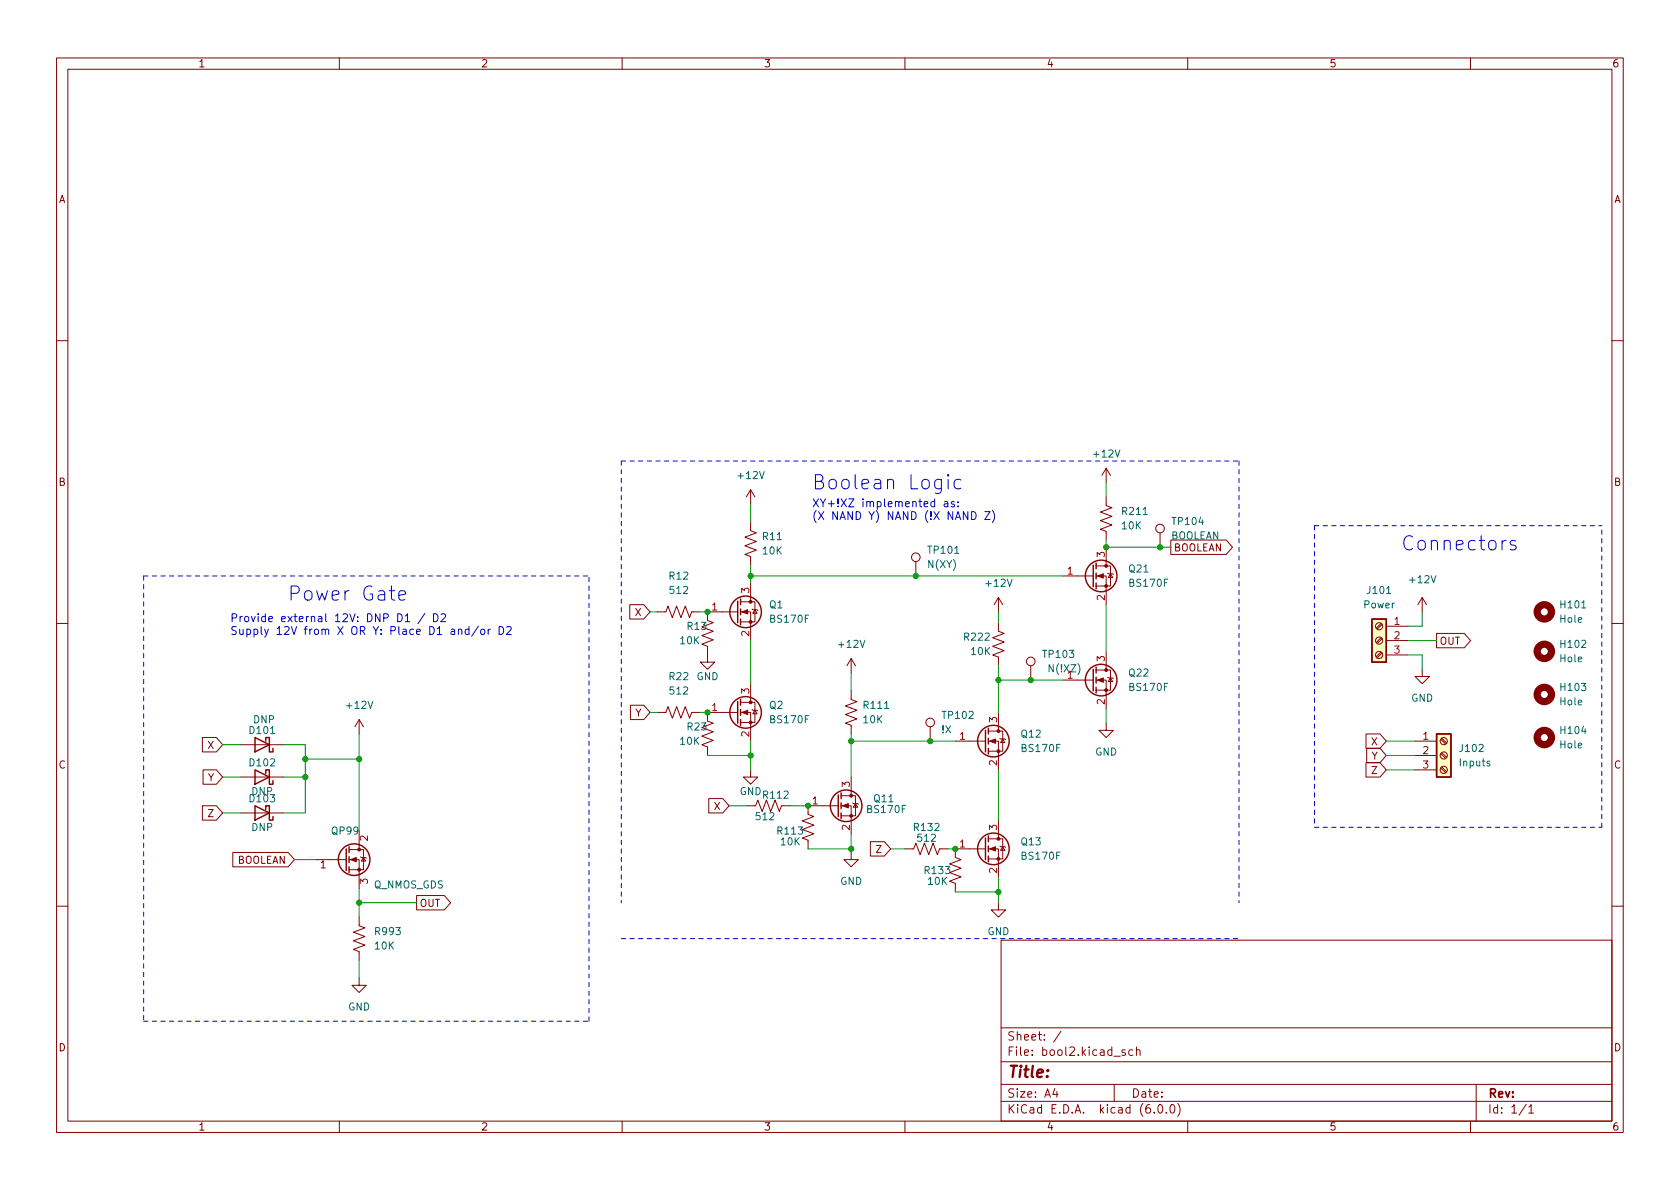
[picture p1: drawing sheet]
<svg xmlns="http://www.w3.org/2000/svg" width="297mm" height="210mm" viewBox="0 0 297 210" stroke-linecap="round" stroke-linejoin="round" font-family="sans-serif">
<g fill="none" stroke="#840000" stroke-width=".18">
<path d="M10 10.2h277v190.1h-277zM12 12.2h273v186.1h-273zM60 10.2v2M110 10.2v2M160 10.2v2M210 10.2v2M260 10.2v2M10 60.2h2M285 60.2h2M132.7 92.3v1.5l1 .4-2 .8 2 .8-2 .7 2 .8-2 .7 1 .4v1.5M132.7 86.6v2.5M132.7 86.6l-.7 1.3"/>
<path d="M132.7 86.6l.8 1.3M161.9 99.3v2.5M195.6 87.9v1.5l1 .4-2 .7 2 .8-2 .8 2 .7-2 .8 1 .4v1.5M195.6 82.8l-.8 1.3M195.6 82.8v2.5M195.6 96.8v3.3M195.6 82.8l.7 1.3M205.1 94.2v2.6M207 95.5h9.8l1.1 1.3-1.1 1.2h-9.8zM10 110.2h2M111.3 106.9h2.5l1.1 1.3-1.1 1.3h-2.5zM116.2 108.2h1.5l.4-1 .8 2 .7-2 .8 2 .8-2 .7 2 .4-1h1.5"/>
<path d="M130.4 108.2h-5.3v1.5l1 .4-2 .8 2 .7-2 .8 2 .8-2 .7 1 .4v2.8h1.3l-1.3 1.3-1.3-1.3h1.3M130.9 108.2h1.8v5.1M130.9 106.4h2.6v3.6h-2.6M132.7 103.1v3.3M133 107.7l.1 .1h.8l.1 .1M133.5 107.8l.4 .7h-.8zM150.5 116.5l-.8 1.2M150.5 116.5v2.5M150.5 116.5l.8 1.2M176.5 110.1v1.5l1 .4-2 .8 2 .7-2 .8 2 .8-2 .7 1 .4v1.5M176.5 105.7v2.5M176.5 105.7l-.7 1.2"/>
<path d="M176.5 105.7l.8 1.2M182.2 117.7v2.6M188 101.8h5.3M193.8 101.8h1.8v5.1M193.8 100.1h2.5v3.5h-2.5M193.8 118.5h2.5v3.5h-2.5M195.6 115.2v3.3M195.8 101.3l.2 .2h.7l.1 .1M195.8 119.8l.2 .1h.7l.1 .1M196.3 101.5l.4 .6h-.7zM196.3 119.9l.4 .6h-.7zM244.2 115.3l-.9 .8"/>
<path d="M244.2 112.8l-.9 .8M244.2 110.2l-.9 .9M244.4 115.5l-.9 .8M244.4 112.9l-.9 .9M244.4 110.4l-.9 .8M245.1 110.7h3.8M245.1 113.3h3.8M245.1 115.8h3.8M251.5 118.4v1.2h1.2l-1.2 1.3-1.3-1.3h1.3M251.5 105.7l-.8 1.2M251.5 105.7v2.5M251.5 105.7l.7 1.2"/>
<path d="M254 112h4.9l1.1 1.3-1.1 1.2h-4.9zM285 110.2h2M35.8 130.4h2.5l1.1 1.3-1.1 1.3h-2.5zM35.9 136.1h2.4l1.1 1.3-1.1 1.3h-2.4zM42.5 137.4h7.7M42.5 131.7h7.7M63.5 127.2v2.6M63.5 127.2l-.8 1.3M63.5 127.2l.8 1.3M111.5 124.7h2.3l1.1 1.3-1.1 1.2h-2.3zM116.2 126h1.5l.4-1 .8 2 .7-2 .8 2 .8-2 .7 2 .4-1h1.5M130.4 126h-5.3v1.5l1 .4-2 .7 2 .8-2 .8 2 .7-2 .8 1 .4v1.5"/>
<path d="M130.9 126h1.8v5.1M130.9 124.2h2.6v3.6h-2.6M132.7 136.1v1.3h1.3l-1.3 1.3-1.3-1.3h1.3M132.7 120.9v3.3M133 125.5l.1 .1h.8l.1 .1M133.5 125.6l.4 .6h-.8zM150.5 122.2v1.5l1 .4-2 .7 2 .8-2 .8 2 .7-2 .8 1 .4v1.5M150.5 137.4v3.3M164.5 128.5v2.6M168.9 131.1h5.3M174.8 131.1h1.7v5M174.8 129.3h2.5v3.5h-2.5"/>
<path d="M176.5 126v3.3M176.8 130.6l.1 .1h.8l.1 .1M177.3 130.7l.4 .6h-.8zM188 120.3h5.3M193.8 120.3h1.8v5M195.6 127.9v1.3h1.2l-1.2 1.2-1.3-1.2h1.3M241.5 129.8h2.5l1.1 1.3-1.1 1.2h-2.5zM241.5 134.9h2.5l1.1 1.2-1.1 1.3h-2.5zM241.6 132.3h2.4l1.1 1.3-1.1 1.3h-2.4zM250.2 131.1h3.8M250.2 133.6h3.8M250.2 136.1h3.8"/>
<path d="M254.7 135.8l.9 .8M254.7 133.3l.9 .8M254.7 130.7l.9 .9M254.9 135.6l.9 .9M254.9 133.1l.9 .8M254.9 130.6l.9 .8M35.8 142.5h2.5l1.1 1.3-1.1 1.2h-2.5zM41.2 150.7h9.8l1.1 1.3-1.1 1.3h-9.8zM42.5 143.8h7.7M55.9 152h5.3M61.7 152h1.8v5.1M61.7 150.2h2.6v3.6h-2.6"/>
<path d="M63.5 146.9v3.3M63.8 151.5l.1 .1h.7l.2 .2M64.3 151.6l.3 .7h-.7zM73.7 158.4h4.9l1.1 1.2-1.1 1.3h-4.9zM125.3 141.2h2.5l1.1 1.3-1.1 1.3h-2.5zM132.1 142.5h1.5l.4-1 .7 2 .8-2 .8 2 .7-2 .8 2 .4-1h1.5M148.2 142.5h-5.3v1.5l1 .4-2 .8 2 .7-2 .8 2 .7-2 .8 1 .4v1.5M148.7 142.5h1.8v5.1M148.7 140.7h2.6v3.6h-2.6M150.5 150.7v1.3h1.3l-1.3 1.3-1.3-1.3h1.3M150.7 142l.2 .1h.7l.2 .1M151.3 142.1l.3 .6h-.7z"/>
<path d="M153.9 148.8h2.5l1.1 1.3-1.1 1.3h-2.5zM160 150.1h1.5l.4-1 .8 2 .7-2 .8 2 .8-2 .7 2 .4-1h1.5M174.2 150.1h-5.3v1.5l1 .4-2 .8 2 .7-2 .8 2 .8-2 .7 1 .4v1.5M174.8 150.1h1.7v5.1M174.8 148.3h2.5v3.6h-2.5M176.5 159.6v1.3h1.3l-1.3 1.3-1.2-1.3h1.2M176.5 145v3.3M176.8 149.6l.1 .1h.8l.1 .2M177.3 149.7l.4 .7h-.8zM10 160.2h2M63.5 162.2v1.5l1 .4-2 .7 2 .8-2 .8 2 .7-2 .8 1 .4v1.5M63.5 173v1.2h1.3l-1.3 1.3-1.3-1.3h1.3"/>
<path d="M177 166.3h108v32h-108zM285 160.2h2M60 198.3v2M110 198.3v2M160 198.3v2M177 194.8h108M177 191.8h108M177 187.8h108M177 181.8h108M186.5 192.5l-.4 1h1M186.9 193v1M187.6 182.4l-1.3 1.9"/>
<path d="M197 191.8v3M198.9 185.7l-.3-.1-.2 .2v.3l.5 .1v.4h-.5M200.3 185.7l-.4-.1-.3 .3v.4l.1 .3h.6M200.9 185.8l.2-.2 .4 .1 .1 .9M200.9 185.1v1.5M204.1 196.7v.1M204.9 195.4l.2-.1a.81 .81 0 0 1 .6 .7 .81 .81 0 0 1-.3 .8h-.2a.81 .81 0 0 1-.6-.6 .81 .81 0 0 1 .3-.8zM206.2 196.7v.1M207.1 195.4l.1-.1a.81 .81 0 0 1 .6 .7 .81 .81 0 0 1-.3 .8h-.1a.81 .81 0 0 1-.6-.6 .81 .81 0 0 1 .3-.8zM208.2 195.1a1.72 1.72 0 0 1 0 2.3M210 198.3v2M260 198.3v2"/>
<path d="M261 191.8v6.5M269.9 195.3l-1.3 1.9M270.3 195.8l.4-.5v1.5M270.3 196.8h.9"/>
<circle cx="161.9" cy="98.5" r=".76"/>
<circle cx="205.1" cy="93.5" r=".76"/>
<circle cx="182.2" cy="117" r=".76"/>
<circle cx="243.8" cy="113.3" r=".63"/>
<circle cx="243.8" cy="110.7" r=".63"/>
<circle cx="243.8" cy="115.8" r=".63"/>
<circle cx="164.5" cy="127.8" r=".76"/>
<circle cx="255.3" cy="133.6" r=".63"/>
<circle cx="255.3" cy="131.1" r=".63"/>
<circle cx="255.3" cy="136.1" r=".63"/>
</g>
<g fill="none" stroke="#840000" stroke-width=".25">
<path d="M193.3 99.9v3.9M193.8 99.6v1M130.4 106.3v3.8M130.9 105.9v1M130.9 107.7v1M130.9 109.5v1M193.3 118.4v3.8M193.8 101.3v1.1M193.8 103.1v1M193.8 118v1M193.8 119.8v1M242.6 109.5h2.5v7.6h-2.5z"/>
<path d="M45.1 136.1l2.5 1.3-2.5 1.3zM45.1 130.4l2.5 1.3-2.5 1.3zM47 136.8v-.7h.6v2.6h.7v-.7M47 131.1v-.7h.6v2.6h.7v-.7M130.4 124.1v3.8M130.9 123.7v1M130.9 125.5v1M130.9 127.2v1.1M174.2 129.2v3.8M174.8 128.8v1M174.8 130.6v1M174.8 132.3v1"/>
<path d="M193.8 121.5v1M254 129.8h2.5v7.6h-2.5zM45.1 142.5l2.5 1.3-2.5 1.2zM47 143.1v-.6h.6v2.5h.7v-.6M61.2 150.1v3.8M61.7 149.7v1M61.7 151.5v1M61.7 153.3v1M148.2 140.6v3.8M148.7 140.2v1M148.7 142v1M148.7 143.8v1"/>
<path d="M174.2 148.2v3.8M174.8 147.8v1M174.8 149.6v1M174.8 151.4v1"/>
<circle cx="131.8" cy="108.2" r="2.79"/>
<circle cx="194.7" cy="101.8" r="2.79"/>
<circle cx="131.8" cy="126" r="2.79"/>
<circle cx="175.6" cy="131.1" r="2.79"/>
<circle cx="194.7" cy="120.3" r="2.79"/>
<circle cx="62.6" cy="152" r="2.79"/>
<circle cx="149.6" cy="142.5" r="2.79"/>
<circle cx="175.6" cy="150.1" r="2.79"/>
</g>
<g fill="#840000" stroke="#840000" stroke-width=".18">
<path d="M175 131.1l1-.4v.7z"/>
<path d="M131.2 126l1-.4v.8z"/>
<path d="M175 150.1l1-.4v.8z"/>
<path d="M131.2 108.2l1-.4v.8z"/>
<path d="M194.1 101.8l1-.3v.7z"/>
<path d="M149 142.5l1-.4v.8z"/>
<path d="M194.1 120.3l1-.4v.7z"/>
<path d="M62 152l1-.4v.8z"/>
<circle cx="176.5" cy="132.8" r=".25"/>
<circle cx="176.5" cy="129.3" r=".25"/>
<circle cx="132.7" cy="127.8" r=".25"/>
<circle cx="132.7" cy="124.2" r=".25"/>
<circle cx="176.5" cy="151.9" r=".25"/>
<circle cx="176.5" cy="148.3" r=".25"/>
<circle cx="132.7" cy="110" r=".25"/>
<circle cx="132.7" cy="106.4" r=".25"/>
<circle cx="195.6" cy="103.6" r=".25"/>
<circle cx="195.6" cy="100.1" r=".25"/>
<circle cx="150.5" cy="144.3" r=".25"/>
<circle cx="150.5" cy="140.7" r=".25"/>
<circle cx="195.6" cy="122" r=".25"/>
<circle cx="195.6" cy="118.5" r=".25"/>
<circle cx="63.5" cy="153.8" r=".25"/>
<circle cx="63.5" cy="150.2" r=".25"/>
</g>
<g fill="none" stroke="#840000" stroke-width="1.3">
<circle cx="273.1" cy="108.2" r="1.27"/>
<circle cx="273.1" cy="115.2" r="1.27"/>
<circle cx="273.1" cy="122.8" r="1.27"/>
<circle cx="273.1" cy="130.4" r="1.27"/>
</g>
<g fill="#ffffc2" stroke="#ffffc2" stroke-width=".18">
<path d="M254 129.8h2.5v7.6h-2.5z"/>
<path d="M242.6 109.5h2.5v7.6h-2.5z"/>
</g>
<g fill="none" stroke="#0000c2" stroke-width=".18">
<path d="M167 88.8h.5l.1 .8M167.6 89l-.5 .1a.27 .27 0 0 0-.2 .3 .27 .27 0 0 0 .2 .2h.5M167.6 83.9l-.1 .2 .1 .1 .2-.1-.2-.2v.3M167.6 84.8v1.6M168.7 88.8l-.3-.1-.2 .2 .1 .2 .4 .1v.4h-.5M169.4 89.5v.1M169.4 88.8v.1M169.9 84.9l-.7-.1-.5 .4v.8l.2 .3 .3 .1 .7-.1M171.8 90.5a.71 .71 0 0 1 .8 .7 .71 .71 0 0 1-.8 .7zM174.1 90.5h1l-1 1.4h1M175.5 90.3a1.61 1.61 0 0 1 0 2.1M268 95.7l-.6-.1-.4 .3 .1 .4 .9 .2 .1 .3-.1 .3-.3 .1-.7-.1"/>
<path d="M70.5 105.3l1.2-.2-.1-.5-.7-.1-.4 .3v1l.1 .2 .3 .1 .7-.1M71.6 108.9l.4-.4v1.4M71.6 109.9h.8M75.1 108.5l-1.2 1.8M76.6 108.5a.71 .71 0 0 1 .9 .7 .71 .71 0 0 1-.9 .7zM78 108.7l.5-.2 .2 .2 .1 .2-.9 1h.9M81 111.4l.2-.1h.4v.9M81 111.3v.9M82.9 111.3h-.4l-.3 .2 .2 .6h.5M82.9 110.8v1.4M84.6 110.7l-1.2 1.8M85.1 111.3h.3l.3 .2v.4l-.3 .3-.3-.1-.1-.2z"/>
<path d="M86.3 111.3v.9M86.7 111.3h-.3l-.1 .2M88.2 110.8a.71 .71 0 0 1 .9 .7 .71 .71 0 0 1-.9 .7zM89.6 110.9l.5-.1 .2 .1 .1 .3-.9 1h.9"/>
</g>
<path d="M109.9 81.5h109.2M109.9 81.5v78.1M219.1 81.5v78.1M232.4 93h50.8M232.4 93v53.3M25.4 101.8v78.8M25.4 101.8h78.7M232.4 146.3h50.8M283.2 146.3v-53.3M109.9 166h109.2M25.4 180.6h78.7M104.1 180.6v-78.8" fill="none" stroke="#0000c2" stroke-width=".18" stroke-dasharray=".8 .8"/>
<g fill="none" stroke="#009600" stroke-width=".18">
<path d="M132.7 89.1v3.2M132.7 99.9v3.2M195.6 95.5v1.3h11.4M195.6 85.3v2.6M114.9 108.2h1.3M123.8 108.2h1.3M132.7 101.8h55.3M132.7 113.3v7.6M150.5 119v3.2M176.5 108.2v1.9M176.5 117.7v8.3M195.6 106.9v8.3"/>
<path d="M248.9 115.8h2.6v2.6M248.9 113.3h5.1M251.5 108.2v2.5h-2.6M39.4 131.7h3.1M39.4 137.4h3.1M50.2 131.7h3.8v12.1h-3.8M50.2 137.4h3.8M54 134.2h9.5M63.5 129.8v17.1M114.9 126h1.3M123.8 126h1.3M125.1 133.6h7.6"/>
<path d="M132.7 131.1v5M150.5 129.8v7.6M150.5 131.1h18.4M176.5 136.1v8.9M176.5 120.3h11.5M195.6 125.3v2.6M245.1 133.6h5.1M245.1 131.1h5.1M245.1 136.1h5.1M39.4 143.8h3.1M52.1 152h3.8M63.5 157.1v5.1"/>
<path d="M63.5 159.6h10.2M128.9 142.5h3.2M139.7 142.5h3.2M142.9 150.1h7.6M150.5 147.6v3.1M157.5 150.1h2.5M167.6 150.1h1.3M168.9 157.7h7.6M176.5 155.2v4.4M63.5 169.8v3.2"/>
</g>
<g fill="#009600" stroke="#009600" stroke-width=".18">
<circle cx="132.7" cy="101.8" r=".46"/>
<circle cx="125.1" cy="108.2" r=".46"/>
<circle cx="63.5" cy="134.2" r=".46"/>
<circle cx="54" cy="137.4" r=".46"/>
<circle cx="132.7" cy="133.6" r=".46"/>
<circle cx="125.1" cy="126" r=".46"/>
<circle cx="142.9" cy="142.5" r=".46"/>
<circle cx="205.1" cy="96.8" r=".46"/>
<circle cx="150.5" cy="150.1" r=".46"/>
<circle cx="54" cy="134.2" r=".46"/>
<circle cx="63.5" cy="159.6" r=".46"/>
<circle cx="195.6" cy="96.8" r=".46"/>
<circle cx="161.9" cy="101.8" r=".46"/>
<circle cx="150.5" cy="131.1" r=".46"/>
<circle cx="182.2" cy="120.3" r=".46"/>
<circle cx="176.5" cy="157.7" r=".46"/>
<circle cx="168.9" cy="150.1" r=".46"/>
<circle cx="176.5" cy="120.3" r=".46"/>
<circle cx="164.5" cy="131.1" r=".46"/>
</g>
<g font-size="3.5" fill="#0000c2">
<text x="143.5" y="86.6">Boolean Logic</text>
<text x="247.6" y="97.4">Connectors</text>
<text x="50.8" y="106.2">Power Gate</text>
</g>
<text font-size="2.8" fill="#840000" x="178" y="190.6">Title:</text>
<g font-size="2.1" fill="#840000">
<text x="178" y="184">Sheet: /</text>
<text x="178" y="186.7">File: bool2.kicad_sch</text>
<text x="178" y="196.9">KiCad E.D.A. kicad (6.0.0)</text>
<text x="178" y="194.1">Size: A4</text>
<text x="200" y="194.1">Date:</text>
<text x="263" y="194.1">Rev:</text>
<text x="263" y="196.9">Id: 1/1</text>
</g>
<g font-size="1.9" fill="#0000c2">
<text x="143.5" y="89.7">XY+!XZ implemented as:</text>
<text x="143.5" y="91.9">(X NAND Y) NAND (!X NAND Z)</text>
<text x="40.6" y="110">Provide external 12V: DNP D1 / D2</text>
<text x="40.6" y="112.3">Supply 12V from X OR Y: Place D1 and/or D2</text>
</g>
<g font-size="1.8" fill="#840000">
<text x="35" y="11.9">1</text>
<text x="85" y="11.9">2</text>
<text x="135" y="11.9">3</text>
<text x="185" y="11.9">4</text>
<text x="235" y="11.9">5</text>
<text x="285" y="11.9">6</text>
<text x="10.3" y="35.9">A</text>
<text x="285.3" y="35.9">A</text>
<text x="10.3" y="85.9">B</text>
<text x="285.3" y="85.9">B</text>
<text x="207.5" y="97.5">BOOLEAN</text>
<text x="112.3" y="108.9">X</text>
<text x="254.5" y="114">OUT</text>
<text x="112.3" y="126.7">Y</text>
<text x="242.5" y="131.8">X</text>
<text x="10.3" y="135.9">C</text>
<text x="36.8" y="132.4">X</text>
<text x="242.5" y="134.3">Y</text>
<text x="242.6" y="136.9">Z</text>
<text x="285.3" y="135.9">C</text>
<text x="36.8" y="138.1">Y</text>
<text x="126.3" y="143.2">X</text>
<text x="36.9" y="144.5">Z</text>
<text x="41.8" y="152.7">BOOLEAN</text>
<text x="155" y="150.8">Z</text>
<text x="74.1" y="160.4">OUT</text>
<text x="10.3" y="185.9">D</text>
<text x="285.3" y="185.9">D</text>
<text x="35" y="199.9">1</text>
<text x="85" y="199.9">2</text>
<text x="135" y="199.9">3</text>
<text x="185" y="199.9">4</text>
<text x="235" y="199.9">5</text>
<text x="285" y="199.9">6</text>
</g>
<g font-size="1.8" fill="#006464">
<text x="193.5" y="80.9">+12V</text>
<text x="130.6" y="84.7">+12V</text>
<text x="134.9" y="95.5">R11</text>
<text x="198.4" y="93.6">10K</text>
<text x="198.5" y="91.1">R211</text>
<text x="206.9" y="95.4">BOOLEAN</text>
<text x="207.4" y="92.8">TP104</text>
<text x="134.9" y="98">10K</text>
<text x="164.2" y="100.5">N(XY)</text>
<text x="164.2" y="97.9">TP101</text>
<text x="199.7" y="101.2">Q21</text>
<text x="118.4" y="102.5">R12</text>
<text x="118.5" y="105">512</text>
<text x="136.1" y="107.6">Q1</text>
<text x="174.4" y="103.8">+12V</text>
<text x="199.8" y="103.8">BS170F</text>
<text x="241.2" y="107.6">Power</text>
<text x="241.9" y="105">J101</text>
<text x="249.4" y="103.1">+12V</text>
<text x="276" y="107.6">H101</text>
<text x="120.3" y="113.9">10K</text>
<text x="121.6" y="111.4">R13</text>
<text x="136.3" y="110.1">BS170F</text>
<text x="170.6" y="113.3">R222</text>
<text x="275.9" y="110.1">Hole</text>
<text x="148.4" y="114.5">+12V</text>
<text x="171.8" y="115.8">10K</text>
<text x="184.6" y="116.3">TP103</text>
<text x="185.3" y="118.9">N(!XZ)</text>
<text x="199.7" y="119.6">Q22</text>
<text x="275.9" y="117.1">Hole</text>
<text x="276" y="114.5">H102</text>
<text x="61.4" y="125.3">+12V</text>
<text x="118.4" y="120.3">R22</text>
<text x="118.5" y="122.8">512</text>
<text x="123.1" y="120.3">GND</text>
<text x="136.1" y="125.3">Q2</text>
<text x="152.8" y="125.3">R111</text>
<text x="199.8" y="122.2">BS170F</text>
<text x="249.5" y="124.1">GND</text>
<text x="275.9" y="124.7">Hole</text>
<text x="276" y="122.2">H103</text>
<text x="44.2" y="129.8">D101</text>
<text x="44.8" y="127.9">DNP</text>
<text x="120.3" y="131.7">10K</text>
<text x="121.6" y="129.2">R23</text>
<text x="136.3" y="127.9">BS170F</text>
<text x="152.7" y="127.9">10K</text>
<text x="166.5" y="129.7">!X</text>
<text x="166.8" y="127.1">TP102</text>
<text x="180.6" y="130.4">Q12</text>
<text x="276" y="129.8">H104</text>
<text x="44.2" y="135.5">D102</text>
<text x="180.8" y="133">BS170F</text>
<text x="193.6" y="133.6">GND</text>
<text x="258.1" y="135.5">Inputs</text>
<text x="258.2" y="133">J102</text>
<text x="275.9" y="132.3">Hole</text>
<text x="44.2" y="141.9">D103</text>
<text x="44.5" y="140.6">DNP</text>
<text x="130.7" y="140.6">GND</text>
<text x="135" y="141.2">R112</text>
<text x="153.5" y="143.8">BS170F</text>
<text x="154.6" y="141.9">Q11</text>
<text x="44.5" y="146.9">DNP</text>
<text x="58.7" y="147.6">QP99</text>
<text x="133.8" y="145">512</text>
<text x="137.6" y="147.6">R113</text>
<text x="138.1" y="149.5">10K</text>
<text x="161.7" y="146.9">R132</text>
<text x="162.4" y="148.8">512</text>
<text x="180.6" y="149.5">Q13</text>
<text x="163.6" y="154.6">R133</text>
<text x="180.8" y="152">BS170F</text>
<text x="66" y="157.1">Q_NMOS_GDS</text>
<text x="148.5" y="156.5">GND</text>
<text x="164.1" y="156.5">10K</text>
<text x="66.3" y="167.9">10K</text>
<text x="66.5" y="165.3">R993</text>
<text x="174.6" y="165.3">GND</text>
<text x="61.5" y="178.7">GND</text>
</g>
<g font-size="1.8" fill="#a90000">
<text x="188.7" y="101.6">1</text>
<text x="195.3" y="98.5" transform="rotate(-90 195.3 98.5)">3</text>
<text x="125.9" y="107.9">1</text>
<text x="132.5" y="104.9" transform="rotate(-90 132.5 104.9)">3</text>
<text x="195.3" y="106.2" transform="rotate(-90 195.3 106.2)">2</text>
<text x="132.5" y="112.5" transform="rotate(-90 132.5 112.5)">2</text>
<text x="246.5" y="110.5">1</text>
<text x="246.5" y="113">2</text>
<text x="195.3" y="116.9" transform="rotate(-90 195.3 116.9)">3</text>
<text x="246.5" y="115.6">3</text>
<text x="125.9" y="125.7">1</text>
<text x="132.5" y="122.7" transform="rotate(-90 132.5 122.7)">3</text>
<text x="188.7" y="120">1</text>
<text x="195.3" y="124.6" transform="rotate(-90 195.3 124.6)">2</text>
<text x="132.5" y="130.3" transform="rotate(-90 132.5 130.3)">2</text>
<text x="169.7" y="130.8">1</text>
<text x="176.3" y="127.7" transform="rotate(-90 176.3 127.7)">3</text>
<text x="251.6" y="130.8">1</text>
<text x="176.3" y="135.4" transform="rotate(-90 176.3 135.4)">2</text>
<text x="251.6" y="133.3">2</text>
<text x="251.6" y="135.9">3</text>
<text x="143.7" y="142.2">1</text>
<text x="150.2" y="139.2" transform="rotate(-90 150.2 139.2)">3</text>
<text x="65" y="148.7" transform="rotate(-90 65 148.7)">2</text>
<text x="150.2" y="146.8" transform="rotate(-90 150.2 146.8)">2</text>
<text x="169.7" y="149.9">1</text>
<text x="176.3" y="146.8" transform="rotate(-90 176.3 146.8)">3</text>
<text x="56.7" y="153.5">1</text>
<text x="176.3" y="154.4" transform="rotate(-90 176.3 154.4)">2</text>
<text x="65" y="156.3" transform="rotate(-90 65 156.3)">3</text>
</g>
</svg>
